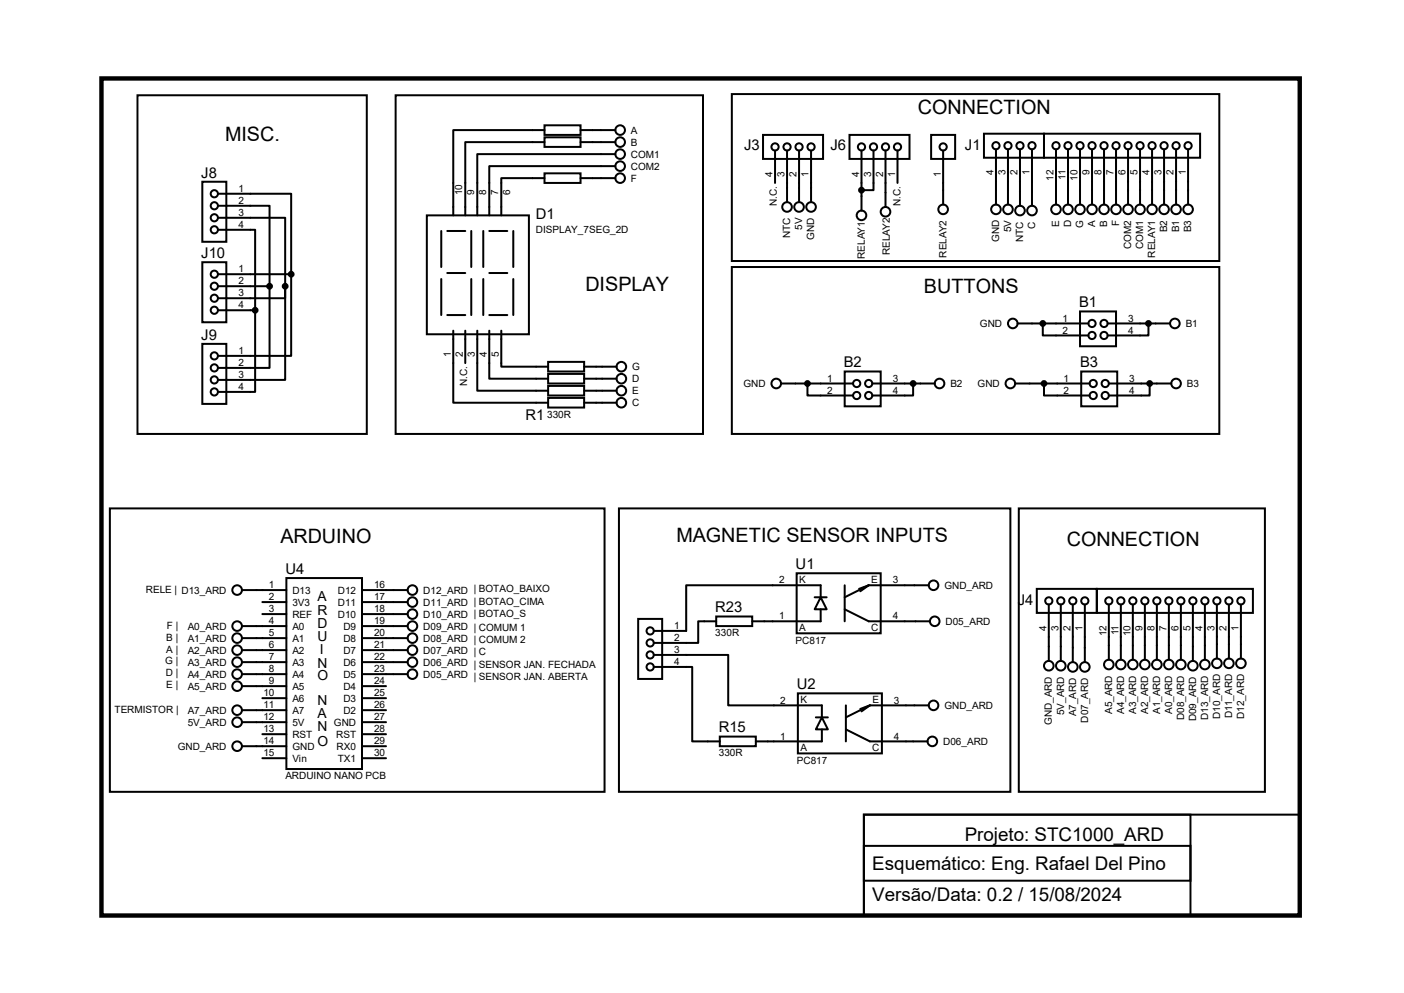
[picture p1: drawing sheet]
<svg xmlns="http://www.w3.org/2000/svg" width="297mm" height="210mm" viewBox="0 0 297 210" stroke-linecap="round" stroke-linejoin="round" font-family="sans-serif">
<g fill="none" stroke="#000" stroke-width=".42">
<path d="M154.8 19.9h103.1v35.3h-103.1zM29.1 20.2h48.5v71.6h-48.5zM42.8 38.4h5.1v12.7h-5.1zM83.7 20.2h65v71.6h-65zM115.2 26.5h7.6v2h-7.6zM115.2 29h7.6v2.1h-7.6zM115.2 36.7h7.6v2h-7.6zM115.2 27.5h-19.3v18.1M115.2 30.1h-16.8v15.5M115.2 37.7h-9.2v7.9M122.8 27.5h7.4M122.8 30.1h7.4"/>
<path d="M122.8 37.7h7.4M130.2 35.1h-26.7v10.5M130.2 32.6h-29.2v13M161.4 28.5h12.7v5.1h-12.7zM164 31.8v6.9M166.5 31.8v11M169 31.8v11M171.6 31.8v11M179.7 28.5h12.7v5.1h-12.7zM182.2 31.8v12.7M184.8 31.8v8.4h-2.6M187.3 31.8v12"/>
<path d="M189.9 31.8v6.9M197 28.5h5.1v5.1h-5.1zM199.5 31.8v11.5M208.2 28.3h12.7v5.1h-12.7zM210.7 31.6v11.7M213.2 31.6v11.7M215.8 31.6v11.9M218.3 31.6v11.9M220.9 28.3h33v5.1h-33zM223.4 31.6v11.7M225.9 31.6v11.7M228.5 31.6v11.7"/>
<path d="M231 31.6v11.7M233.6 31.6v11.7M236.1 31.6v11.7M238.6 31.6v11.7M241.2 31.6v11.7M243.7 31.6v11.7M246.3 31.6v11.7M248.8 31.6v11.7M251.3 31.6v11.7M42.8 55.5h5.1v12.7h-5.1zM46.1 41h15.5v17M46.1 48.6h7.9v17"/>
<path d="M46.1 46.1h14.2v14.4M46.1 43.5h10.9v17M46.1 58h15.5M61.6 58v17.3h-15.5M90.3 45.6h21.6v25.1h-21.6zM93.3 48.9v7.6M93.3 59v7.6M94.6 48.9h3.8M94.6 57.7h3.8M99.7 48.9v7.6M99.7 59v7.6M102.2 48.9v7.6"/>
<path d="M102.2 59v7.6M103.5 48.9h3.8M103.5 57.7h3.8M108.6 48.9v7.6M108.6 59v7.6M154.8 56.5h103.1v35.3h-103.1zM42.8 72.7h5.1v12.7h-5.1zM46.1 65.6h7.9M46.1 60.5h10.9M54 65.6v17.3h-7.9M57 60.5v17.3h-10.9M60.3 60.5v2.6h-14.2"/>
<path d="M60.3 60.5v19.8h-14.2M94.6 66.6h3.8M95.9 69.9v15.3h20.1M98.4 69.9v6.9M101 69.9v12.7h15M103.5 69.9v10.2h12.5M103.5 66.6h3.8M106 69.9v7.7h10M116 79.1h7.6v2h-7.6zM116 76.5h7.6v2.1h-7.6zM123.6 77.6h6.8M178.7 78.6h7.6v7.3h-7.6z"/>
<path d="M215.3 68.4h15M220.6 68.4v2.6h9.7M228.5 65.9h7.6v7.3h-7.6zM228.7 78.6h7.6v7.3h-7.6zM234.3 68.4h13.2M243 68.4v2.6h-8.7M116 84.2h7.6v2h-7.6zM116 81.6h7.6v2.1h-7.6zM123.6 85.2h6.8M123.6 82.6h6.8M123.6 80.1h6.8M165.2 81.1h15.3"/>
<path d="M170.8 81.1v2.6h9.7M184.5 81.1h13.2M193.2 81.1v2.6h-8.7M214.8 81.1h15.7M220.9 81.1v2.6h9.6M234.6 81.1h13.2M243.2 81.1v2.6h-8.6M23.2 107.5h104.7v60h-104.7zM130.9 107.5h82.8v60h-82.8zM215.5 107.5h52.1v60h-52.1zM51.2 135h9.4M51.2 132.4h9.4"/>
<path d="M51.2 137.5h9.4M51.2 124.8h9.4M55.5 127.3h5.1M55.5 129.9h5.1M60.6 122.3h16v40.3h-16zM76.6 135h9.6M76.6 132.4h9.6M76.6 137.5h9.6M76.6 127.3h9.6M76.6 124.8h9.6M76.6 129.9h9.6M135 130.9h5.1v12.7h-5.1z"/>
<path d="M138.3 138.5h15.8v10.7h19.8v2.5M151.5 130.4h7.6v2h-7.6zM151.5 131.4h-3.8v4.6h-9.4M168.5 121.2h17.8v12.7h-17.8zM172.3 126.3h2.6M173.6 126.3l1.3 2.6h-2.6zM173.6 126.3v-2.5h-28.4v9.6h-6.9M173.6 128.9v2.5h-14.5M178.7 128.9l5.1 2.5h12.9M178.7 123.8v7.6M183.8 123.8h12.7M183.8 123.8l-5.1 2.5"/>
<path d="M183.8 123.8l-1.8 1.3M183.8 123.8l-2.1 .7M219.3 124.5h12.7v5.1h-12.7zM221.9 127.8v12M224.4 127.8v12M226.9 127.8v12.2M229.5 127.8v12.2M232 124.5h33v5.1h-33zM234.6 127.8v11.7M237.1 127.8v11.7M239.6 127.8v11.7M242.2 127.8v11.7"/>
<path d="M244.7 127.8v11.7M247.3 127.8v11.7M249.8 127.8v11.7M252.3 127.8v12M254.9 127.8v11.7M257.4 127.8v11.5M260 127.8v11.5M262.5 127.8v11.5M51.2 145.1h9.4M51.2 142.6h9.4M51.2 140h9.4M51.2 150.2h9.4"/>
<path d="M51.2 157.8h9.4M51.2 152.7h9.4M55.5 147.7h5.1M55.5 155.3h5.1M76.6 145.1h5.1M76.6 142.6h9.6M76.6 140h9.6M76.6 150.2h5.1M76.6 157.8h5.1M76.6 152.7h5.1M76.6 147.7h5.1M76.6 155.3h5.1"/>
<path d="M138.3 141.1h8.1v15.7h5.9M152.3 155.8h7.6v2h-7.6zM168.8 146.6h17.8v12.7h-17.8zM172.6 151.7h2.5M173.9 151.7l1.2 2.6h-2.5zM173.9 154.3v2.5h-14M178.9 154.3l5.1 2.5h12.2M178.9 149.2v7.6M184 149.2h12.5M184 149.2l-5.1 2.5M184 149.2l-1.8 1.3M184 149.2l-2 .7"/>
<path d="M55.5 160.4h5.1M76.6 160.4h5.1M182.8 172.3h69v21.3h-69zM182.8 178.9h69v7.4h-69zM182.8 172.3h92.2v21.3h-92.2z"/>
<circle cx="131.2" cy="30.1" r="1.02"/>
<circle cx="131.2" cy="37.7" r="1.02"/>
<circle cx="131.2" cy="35.1" r="1.02"/>
<circle cx="131.2" cy="32.6" r="1.02"/>
<circle cx="131.2" cy="27.5" r="1.02"/>
<circle cx="164" cy="31.1" r=".76"/>
<circle cx="166.5" cy="31.1" r=".76"/>
<circle cx="169" cy="31.1" r=".76"/>
<circle cx="171.6" cy="31.1" r=".76"/>
<circle cx="182.2" cy="31.1" r=".76"/>
<circle cx="184.8" cy="31.1" r=".76"/>
<circle cx="187.3" cy="31.1" r=".76"/>
<circle cx="189.9" cy="31.1" r=".76"/>
<circle cx="199.5" cy="31.1" r=".76"/>
<circle cx="210.7" cy="30.8" r=".76"/>
<circle cx="213.2" cy="30.8" r=".76"/>
<circle cx="215.8" cy="30.8" r=".76"/>
<circle cx="218.3" cy="30.8" r=".76"/>
<circle cx="223.4" cy="30.8" r=".76"/>
<circle cx="225.9" cy="30.8" r=".76"/>
<circle cx="228.5" cy="30.8" r=".76"/>
<circle cx="231" cy="30.8" r=".76"/>
<circle cx="233.6" cy="30.8" r=".76"/>
<circle cx="236.1" cy="30.8" r=".76"/>
<circle cx="238.6" cy="30.8" r=".76"/>
<circle cx="241.2" cy="30.8" r=".76"/>
<circle cx="243.7" cy="30.8" r=".76"/>
<circle cx="246.3" cy="30.8" r=".76"/>
<circle cx="248.8" cy="30.8" r=".76"/>
<circle cx="251.3" cy="30.8" r=".76"/>
<circle cx="45.3" cy="41" r=".76"/>
<circle cx="45.3" cy="58" r=".76"/>
<circle cx="45.3" cy="46.1" r=".76"/>
<circle cx="45.3" cy="43.5" r=".76"/>
<circle cx="45.3" cy="48.6" r=".76"/>
<circle cx="166.5" cy="43.8" r="1.02"/>
<circle cx="169" cy="43.8" r="1.02"/>
<circle cx="171.6" cy="43.8" r="1.02"/>
<circle cx="182.2" cy="45.6" r="1.02"/>
<circle cx="187.3" cy="44.8" r="1.02"/>
<circle cx="199.5" cy="44.3" r="1.02"/>
<circle cx="210.7" cy="44.3" r="1.02"/>
<circle cx="213.2" cy="44.3" r="1.02"/>
<circle cx="215.8" cy="44.5" r="1.02"/>
<circle cx="218.3" cy="44.5" r="1.02"/>
<circle cx="223.4" cy="44.3" r="1.02"/>
<circle cx="225.9" cy="44.3" r="1.02"/>
<circle cx="228.5" cy="44.3" r="1.02"/>
<circle cx="231" cy="44.3" r="1.02"/>
<circle cx="233.6" cy="44.3" r="1.02"/>
<circle cx="236.1" cy="44.3" r="1.02"/>
<circle cx="238.6" cy="44.3" r="1.02"/>
<circle cx="241.2" cy="44.3" r="1.02"/>
<circle cx="243.7" cy="44.3" r="1.02"/>
<circle cx="246.3" cy="44.3" r="1.02"/>
<circle cx="248.8" cy="44.3" r="1.02"/>
<circle cx="251.3" cy="44.3" r="1.02"/>
<circle cx="45.3" cy="60.5" r=".76"/>
<circle cx="45.3" cy="77.8" r=".76"/>
<circle cx="45.3" cy="63.1" r=".76"/>
<circle cx="45.3" cy="65.6" r=".76"/>
<circle cx="45.3" cy="75.3" r=".76"/>
<circle cx="131.4" cy="77.6" r="1.02"/>
<circle cx="214.2" cy="68.4" r="1.02"/>
<circle cx="231" cy="68.4" r=".76"/>
<circle cx="231" cy="71" r=".76"/>
<circle cx="233.6" cy="71" r=".76"/>
<circle cx="233.6" cy="68.4" r=".76"/>
<circle cx="248.5" cy="68.4" r="1.02"/>
<circle cx="45.3" cy="82.9" r=".76"/>
<circle cx="45.3" cy="80.3" r=".76"/>
<circle cx="131.4" cy="85.2" r="1.02"/>
<circle cx="131.4" cy="80.1" r="1.02"/>
<circle cx="131.4" cy="82.6" r="1.02"/>
<circle cx="164.2" cy="81.1" r="1.02"/>
<circle cx="181.2" cy="81.1" r=".76"/>
<circle cx="181.2" cy="83.7" r=".76"/>
<circle cx="183.8" cy="81.1" r=".76"/>
<circle cx="183.8" cy="83.7" r=".76"/>
<circle cx="198.8" cy="81.1" r="1.02"/>
<circle cx="213.7" cy="81.1" r="1.02"/>
<circle cx="231.3" cy="83.7" r=".76"/>
<circle cx="231.3" cy="81.1" r=".76"/>
<circle cx="233.8" cy="81.1" r=".76"/>
<circle cx="233.8" cy="83.7" r=".76"/>
<circle cx="248.8" cy="81.1" r="1.02"/>
<circle cx="50.2" cy="135" r="1.02"/>
<circle cx="50.2" cy="132.4" r="1.02"/>
<circle cx="50.2" cy="124.8" r="1.02"/>
<circle cx="50.2" cy="137.5" r="1.02"/>
<circle cx="87.2" cy="127.3" r="1.02"/>
<circle cx="87.2" cy="124.8" r="1.02"/>
<circle cx="87.2" cy="129.9" r="1.02"/>
<circle cx="87.2" cy="135" r="1.02"/>
<circle cx="87.2" cy="132.4" r="1.02"/>
<circle cx="87.2" cy="137.5" r="1.02"/>
<circle cx="137.5" cy="133.4" r=".76"/>
<circle cx="137.5" cy="138.5" r=".76"/>
<circle cx="137.5" cy="136" r=".76"/>
<circle cx="197.5" cy="123.8" r="1.02"/>
<circle cx="197.7" cy="131.4" r="1.02"/>
<circle cx="221.9" cy="127.1" r=".76"/>
<circle cx="224.4" cy="127.1" r=".76"/>
<circle cx="226.9" cy="127.1" r=".76"/>
<circle cx="229.5" cy="127.1" r=".76"/>
<circle cx="234.6" cy="127.1" r=".76"/>
<circle cx="237.1" cy="127.1" r=".76"/>
<circle cx="239.6" cy="127.1" r=".76"/>
<circle cx="242.2" cy="127.1" r=".76"/>
<circle cx="244.7" cy="127.1" r=".76"/>
<circle cx="247.3" cy="127.1" r=".76"/>
<circle cx="249.8" cy="127.1" r=".76"/>
<circle cx="252.3" cy="127.1" r=".76"/>
<circle cx="254.9" cy="127.1" r=".76"/>
<circle cx="257.4" cy="127.1" r=".76"/>
<circle cx="260" cy="127.1" r=".76"/>
<circle cx="262.5" cy="127.1" r=".76"/>
<circle cx="50.2" cy="140" r="1.02"/>
<circle cx="50.2" cy="150.2" r="1.02"/>
<circle cx="50.2" cy="142.6" r="1.02"/>
<circle cx="50.2" cy="157.8" r="1.02"/>
<circle cx="50.2" cy="145.1" r="1.02"/>
<circle cx="50.2" cy="152.7" r="1.02"/>
<circle cx="87.2" cy="140" r="1.02"/>
<circle cx="87.2" cy="142.6" r="1.02"/>
<circle cx="137.5" cy="141.1" r=".76"/>
<circle cx="197.2" cy="156.8" r="1.02"/>
<circle cx="197.5" cy="149.2" r="1.02"/>
<circle cx="221.9" cy="140.8" r="1.02"/>
<circle cx="224.4" cy="140.8" r="1.02"/>
<circle cx="226.9" cy="141.1" r="1.02"/>
<circle cx="229.5" cy="141.1" r="1.02"/>
<circle cx="234.6" cy="140.5" r="1.02"/>
<circle cx="237.1" cy="140.5" r="1.02"/>
<circle cx="239.6" cy="140.5" r="1.02"/>
<circle cx="242.2" cy="140.5" r="1.02"/>
<circle cx="244.7" cy="140.5" r="1.02"/>
<circle cx="247.3" cy="140.5" r="1.02"/>
<circle cx="249.8" cy="140.5" r="1.02"/>
<circle cx="252.3" cy="140.8" r="1.02"/>
<circle cx="254.9" cy="140.5" r="1.02"/>
<circle cx="257.4" cy="140.3" r="1.02"/>
<circle cx="260" cy="140.3" r="1.02"/>
<circle cx="262.5" cy="140.3" r="1.02"/>
</g>
<g fill="#000" stroke="#000" stroke-width=".42">
<circle cx="61.6" cy="58" r=".51"/>
<circle cx="182.2" cy="40.2" r=".51"/>
<circle cx="54" cy="65.6" r=".51"/>
<circle cx="57" cy="60.5" r=".51"/>
<circle cx="60.3" cy="60.5" r=".51"/>
<circle cx="220.6" cy="68.4" r=".51"/>
<circle cx="243" cy="68.4" r=".51"/>
<circle cx="170.8" cy="81.1" r=".51"/>
<circle cx="193.2" cy="81.1" r=".51"/>
<circle cx="220.9" cy="81.1" r=".51"/>
<circle cx="243.2" cy="81.1" r=".51"/>
</g>
<path d="M21.5 16.6h253.5v177h-253.5z" fill="none" stroke="#000" stroke-width=".93"/>
<g font-size="4.2">
<text x="47.6" y="29.8">MISC.</text>
<text x="194.2" y="24.2">CONNECTION</text>
<text x="123.8" y="61.6">DISPLAY</text>
<text x="195.5" y="62.1">BUTTONS</text>
<text x="59.3" y="114.9">ARDUINO</text>
<text x="143.1" y="114.6">MAGNETIC SENSOR INPUTS</text>
<text x="225.7" y="115.4">CONNECTION</text>
</g>
<g font-size="4">
<text x="204.1" y="177.9">Projeto: STC1000_ARD</text>
<text x="184.5" y="184">Esquemático: Eng. Rafael Del Pino</text>
<text x="184.5" y="190.6">Versão/Data: 0.2 / 15/08/2024</text>
</g>
<g font-size="3.1">
<text x="157.4" y="31.7">J3</text>
<text x="175.7" y="31.7">J6</text>
<text x="204.1" y="31.7">J1</text>
<text x="42.6" y="37.5">J8</text>
<text x="113.4" y="46.4">D1</text>
<text x="42.6" y="54.6">J10</text>
<text x="228.3" y="65">B1</text>
<text x="42.6" y="71.8">J9</text>
<text x="178.5" y="77.7">B2</text>
<text x="228.5" y="77.7">B3</text>
<text x="111.2" y="88.9">R1</text>
<text x="60.4" y="121.4">U4</text>
<text x="168.3" y="120.4">U1</text>
<text x="151.3" y="129.5">R23</text>
<text x="215.3" y="127.9">J4</text>
<text x="168.6" y="145.8">U2</text>
<text x="152.1" y="154.9">R15</text>
</g>
<g font-size="2.9">
<text x="67.2" y="127.2">A</text>
<text x="67.2" y="130">R</text>
<text x="67.2" y="132.8">D</text>
<text x="67.2" y="135.6">U</text>
<text x="67.2" y="141.2">N</text>
<text x="67.2" y="143.7">O</text>
<text x="67.7" y="138.4">I</text>
<text x="67.2" y="149.1">N</text>
<text x="67.2" y="154.6">N</text>
<text x="67.2" y="151.8">A</text>
<text x="67.2" y="157.7">O</text>
</g>
<g font-size="2.1">
<text x="133.5" y="28.3">A</text>
<text x="133.5" y="35.9">COM2</text>
<text x="133.5" y="33.4">COM1</text>
<text x="133.5" y="30.8">B</text>
<text x="50.4" y="40.6">1</text>
<text x="97.8" y="41.2" transform="rotate(-90 97.8 41.2)">10</text>
<text x="100.3" y="41.2" transform="rotate(-90 100.3 41.2)">9</text>
<text x="102.9" y="41.2" transform="rotate(-90 102.9 41.2)">8</text>
<text x="105.4" y="41.2" transform="rotate(-90 105.4 41.2)">7</text>
<text x="107.9" y="41.2" transform="rotate(-90 107.9 41.2)">6</text>
<text x="133.5" y="38.4">F</text>
<text x="163.4" y="37.3" transform="rotate(-90 163.4 37.3)">4</text>
<text x="166" y="37.3" transform="rotate(-90 166 37.3)">3</text>
<text x="168.5" y="37.3" transform="rotate(-90 168.5 37.3)">2</text>
<text x="171.1" y="37.3" transform="rotate(-90 171.1 37.3)">1</text>
<text x="181.7" y="37.3" transform="rotate(-90 181.7 37.3)">4</text>
<text x="184.3" y="37.3" transform="rotate(-90 184.3 37.3)">3</text>
<text x="186.8" y="37.3" transform="rotate(-90 186.8 37.3)">2</text>
<text x="189.4" y="37.3" transform="rotate(-90 189.4 37.3)">1</text>
<text x="199" y="37.3" transform="rotate(-90 199 37.3)">1</text>
<text x="210.2" y="37.1" transform="rotate(-90 210.2 37.1)">4</text>
<text x="212.7" y="37.1" transform="rotate(-90 212.7 37.1)">3</text>
<text x="215.3" y="37.1" transform="rotate(-90 215.3 37.1)">2</text>
<text x="217.8" y="37.1" transform="rotate(-90 217.8 37.1)">1</text>
<text x="222.9" y="38.2" transform="rotate(-90 222.9 38.2)">12</text>
<text x="225.4" y="38.1" transform="rotate(-90 225.4 38.1)">11</text>
<text x="228" y="38.2" transform="rotate(-90 228 38.2)">10</text>
<text x="230.5" y="37.1" transform="rotate(-90 230.5 37.1)">9</text>
<text x="233" y="37.1" transform="rotate(-90 233 37.1)">8</text>
<text x="235.6" y="37.1" transform="rotate(-90 235.6 37.1)">7</text>
<text x="238.1" y="37.1" transform="rotate(-90 238.1 37.1)">6</text>
<text x="240.7" y="37.1" transform="rotate(-90 240.7 37.1)">5</text>
<text x="243.2" y="37.1" transform="rotate(-90 243.2 37.1)">4</text>
<text x="245.7" y="37.1" transform="rotate(-90 245.7 37.1)">3</text>
<text x="248.3" y="37.1" transform="rotate(-90 248.3 37.1)">2</text>
<text x="250.8" y="37.1" transform="rotate(-90 250.8 37.1)">1</text>
<text x="50.4" y="43.1">2</text>
<text x="50.4" y="45.7">3</text>
<text x="164.3" y="43.5" transform="rotate(-90 164.3 43.5)">N.C.</text>
<text x="190.5" y="43.5" transform="rotate(-90 190.5 43.5)">N.C.</text>
<text x="224.1" y="48" transform="rotate(-90 224.1 48)">E</text>
<text x="231.7" y="48" transform="rotate(-90 231.7 48)">A</text>
<text x="234.2" y="48" transform="rotate(-90 234.2 48)">B</text>
<text x="236.8" y="47.8" transform="rotate(-90 236.8 47.8)">F</text>
<text x="50.4" y="48.2">4</text>
<text x="113.4" y="49.3">DISPLAY_7SEG_2D</text>
<text x="167.2" y="50.4" transform="rotate(-90 167.2 50.4)">NTC</text>
<text x="169.7" y="48.6" transform="rotate(-90 169.7 48.6)">5V</text>
<text x="172.3" y="50.7" transform="rotate(-90 172.3 50.7)">GND</text>
<text x="188.3" y="54" transform="rotate(-90 188.3 54)">RELAY2</text>
<text x="211.4" y="51.2" transform="rotate(-90 211.4 51.2)">GND</text>
<text x="213.9" y="49.1" transform="rotate(-90 213.9 49.1)">5V</text>
<text x="216.4" y="51.1" transform="rotate(-90 216.4 51.1)">NTC</text>
<text x="219" y="48.3" transform="rotate(-90 219 48.3)">C</text>
<text x="226.6" y="48.1" transform="rotate(-90 226.6 48.1)">D</text>
<text x="229.1" y="48.2" transform="rotate(-90 229.1 48.2)">G</text>
<text x="239.3" y="52.6" transform="rotate(-90 239.3 52.6)">COM2</text>
<text x="241.8" y="52.6" transform="rotate(-90 241.8 52.6)">COM1</text>
<text x="246.9" y="49.1" transform="rotate(-90 246.9 49.1)">B2</text>
<text x="249.5" y="49.1" transform="rotate(-90 249.5 49.1)">B1</text>
<text x="252" y="49.1" transform="rotate(-90 252 49.1)">B3</text>
<text x="50.4" y="57.6">1</text>
<text x="182.9" y="54.7" transform="rotate(-90 182.9 54.7)">RELAY1</text>
<text x="200.2" y="54.5" transform="rotate(-90 200.2 54.5)">RELAY2</text>
<text x="244.4" y="54.5" transform="rotate(-90 244.4 54.5)">RELAY1</text>
<text x="50.4" y="60.2">2</text>
<text x="50.4" y="62.7">3</text>
<text x="50.4" y="65.2">4</text>
<text x="207.3" y="69.2">GND</text>
<text x="224.7" y="68">1</text>
<text x="224.7" y="70.6">2</text>
<text x="238.6" y="68">3</text>
<text x="238.6" y="70.6">4</text>
<text x="250.8" y="69.2">B1</text>
<text x="50.4" y="74.9">1</text>
<text x="50.4" y="77.4">2</text>
<text x="95.4" y="75.4" transform="rotate(-90 95.4 75.4)">1</text>
<text x="97.9" y="75.4" transform="rotate(-90 97.9 75.4)">2</text>
<text x="100.5" y="75.4" transform="rotate(-90 100.5 75.4)">3</text>
<text x="103" y="75.4" transform="rotate(-90 103 75.4)">4</text>
<text x="105.5" y="75.4" transform="rotate(-90 105.5 75.4)">5</text>
<text x="50.4" y="80">3</text>
<text x="50.4" y="82.5">4</text>
<text x="98.8" y="81.6" transform="rotate(-90 98.8 81.6)">N.C.</text>
<text x="133.7" y="83.4">E</text>
<text x="133.7" y="80.9">D</text>
<text x="133.7" y="78.3">G</text>
<text x="157.3" y="81.9">GND</text>
<text x="175" y="80.7">1</text>
<text x="175" y="83.3">2</text>
<text x="188.8" y="80.7">3</text>
<text x="188.8" y="83.3">4</text>
<text x="201" y="81.9">B2</text>
<text x="206.8" y="81.9">GND</text>
<text x="225" y="80.7">1</text>
<text x="225" y="83.3">2</text>
<text x="238.9" y="80.7">3</text>
<text x="238.9" y="83.3">4</text>
<text x="251.1" y="81.9">B3</text>
<text x="115.7" y="88.3">330R</text>
<text x="133.7" y="85.9">C</text>
<text x="30.9" y="125.5">RELE | D13_ARD</text>
<text x="56.9" y="124.4">1</text>
<text x="61.8" y="125.6">D13</text>
<text x="71.5" y="125.6">D12</text>
<text x="79.1" y="124.4">16</text>
<text x="89.5" y="125.6">D12_ARD | BOTAO_BAIXO</text>
<text x="164.8" y="123.4">2</text>
<text x="169.1" y="123.3">K</text>
<text x="184.3" y="123.3">E</text>
<text x="188.8" y="123.4">3</text>
<text x="199.8" y="124.5">GND_ARD</text>
<text x="56.9" y="127">2</text>
<text x="56.9" y="129.5">3</text>
<text x="61.8" y="128.1">3V3</text>
<text x="61.8" y="130.6">REF</text>
<text x="71.5" y="128.1">D11</text>
<text x="71.5" y="130.6">D10</text>
<text x="79.1" y="127">17</text>
<text x="79.1" y="129.5">18</text>
<text x="89.5" y="128.1">D11_ARD | BOTAO_CIMA</text>
<text x="89.5" y="130.6">D10_ARD | BOTAO_S</text>
<text x="164.8" y="131">1</text>
<text x="188.8" y="131">4</text>
<text x="35.2" y="135.6">B |</text>
<text x="35.3" y="133.1">F |</text>
<text x="39.7" y="135.7">A1_ARD</text>
<text x="39.7" y="133.2">A0_ARD</text>
<text x="56.9" y="132">4</text>
<text x="56.9" y="134.6">5</text>
<text x="56.9" y="137.1">6</text>
<text x="61.8" y="133.2">A0</text>
<text x="61.8" y="135.7">A1</text>
<text x="72.6" y="133.2">D9</text>
<text x="72.6" y="135.7">D8</text>
<text x="79.1" y="132">19</text>
<text x="79.1" y="134.6">20</text>
<text x="79.1" y="137.1">21</text>
<text x="89.5" y="135.7">D08_ARD | COMUM 2</text>
<text x="89.5" y="133.2">D09_ARD | COMUM 1</text>
<text x="142.6" y="133.1">1</text>
<text x="142.6" y="135.6">2</text>
<text x="151.3" y="134.6">330R</text>
<text x="168.3" y="136.1">PC817</text>
<text x="169.1" y="133.4">A</text>
<text x="184.3" y="133.4">C</text>
<text x="200" y="132.2">D05_ARD</text>
<text x="221.4" y="133.3" transform="rotate(-90 221.4 133.3)">4</text>
<text x="223.9" y="133.3" transform="rotate(-90 223.9 133.3)">3</text>
<text x="226.4" y="133.3" transform="rotate(-90 226.4 133.3)">2</text>
<text x="229" y="133.3" transform="rotate(-90 229 133.3)">1</text>
<text x="234.1" y="134.5" transform="rotate(-90 234.1 134.5)">12</text>
<text x="236.6" y="134.4" transform="rotate(-90 236.6 134.4)">11</text>
<text x="239.1" y="134.5" transform="rotate(-90 239.1 134.5)">10</text>
<text x="241.7" y="133.3" transform="rotate(-90 241.7 133.3)">9</text>
<text x="244.2" y="133.3" transform="rotate(-90 244.2 133.3)">8</text>
<text x="246.8" y="133.3" transform="rotate(-90 246.8 133.3)">7</text>
<text x="249.3" y="133.3" transform="rotate(-90 249.3 133.3)">6</text>
<text x="251.8" y="133.3" transform="rotate(-90 251.8 133.3)">5</text>
<text x="254.4" y="133.3" transform="rotate(-90 254.4 133.3)">4</text>
<text x="256.9" y="133.3" transform="rotate(-90 256.9 133.3)">3</text>
<text x="259.5" y="133.3" transform="rotate(-90 259.5 133.3)">2</text>
<text x="262" y="133.3" transform="rotate(-90 262 133.3)">1</text>
<text x="35" y="140.5">G |</text>
<text x="35.1" y="143">D |</text>
<text x="35.2" y="138.2">A |</text>
<text x="39.7" y="143.3">A4_ARD</text>
<text x="39.7" y="138.3">A2_ARD</text>
<text x="39.7" y="140.8">A3_ARD</text>
<text x="56.9" y="139.7">7</text>
<text x="56.9" y="142.2">8</text>
<text x="61.8" y="138.3">A2</text>
<text x="61.8" y="140.8">A3</text>
<text x="61.8" y="143.3">A4</text>
<text x="72.6" y="140.8">D6</text>
<text x="72.6" y="143.3">D5</text>
<text x="72.6" y="138.3">D7</text>
<text x="79.1" y="139.7">22</text>
<text x="79.1" y="142.2">23</text>
<text x="89.5" y="138.3">D07_ARD | C</text>
<text x="89.5" y="140.8">D06_ARD | SENSOR JAN. FECHADA</text>
<text x="89.5" y="143.3">D05_ARD | SENSOR JAN. ABERTA</text>
<text x="142.6" y="138.1">3</text>
<text x="142.6" y="140.7">4</text>
<text x="35.2" y="145.5">E |</text>
<text x="39.7" y="145.9">A5_ARD</text>
<text x="55.7" y="147.3">10</text>
<text x="55.7" y="149.8">11</text>
<text x="56.9" y="144.7">9</text>
<text x="61.8" y="145.9">A5</text>
<text x="61.8" y="148.4">A6</text>
<text x="72.6" y="145.9">D4</text>
<text x="72.6" y="148.4">D3</text>
<text x="79.1" y="144.7">24</text>
<text x="79.1" y="147.3">25</text>
<text x="79.1" y="149.8">26</text>
<text x="165.1" y="148.8">2</text>
<text x="169.3" y="148.7">K</text>
<text x="184.6" y="148.7">E</text>
<text x="189.1" y="148.8">3</text>
<text x="199.8" y="149.9">GND_ARD</text>
<text x="24.2" y="150.9">TERMISTOR |</text>
<text x="39.7" y="151">A7_ARD</text>
<text x="39.7" y="153.5">5V_ARD</text>
<text x="55.7" y="152.4">12</text>
<text x="55.7" y="154.9">13</text>
<text x="61.8" y="151">A7</text>
<text x="61.8" y="153.5">5V</text>
<text x="70.7" y="153.5">GND</text>
<text x="72.6" y="151">D2</text>
<text x="79.1" y="152.4">27</text>
<text x="79.1" y="154.9">28</text>
<text x="222.5" y="153.4" transform="rotate(-90 222.5 153.4)">GND_ARD</text>
<text x="225.1" y="151.3" transform="rotate(-90 225.1 151.3)">5V_ARD</text>
<text x="227.6" y="151.5" transform="rotate(-90 227.6 151.5)">A7_ARD</text>
<text x="230.2" y="152.8" transform="rotate(-90 230.2 152.8)">D07_ARD</text>
<text x="235.2" y="151" transform="rotate(-90 235.2 151)">A5_ARD</text>
<text x="237.8" y="151" transform="rotate(-90 237.8 151)">A4_ARD</text>
<text x="240.3" y="151" transform="rotate(-90 240.3 151)">A3_ARD</text>
<text x="242.9" y="151" transform="rotate(-90 242.9 151)">A2_ARD</text>
<text x="245.4" y="151" transform="rotate(-90 245.4 151)">A1_ARD</text>
<text x="247.9" y="151" transform="rotate(-90 247.9 151)">A0_ARD</text>
<text x="250.5" y="152.3" transform="rotate(-90 250.5 152.3)">D08_ARD</text>
<text x="253" y="152.6" transform="rotate(-90 253 152.6)">D09_ARD</text>
<text x="255.6" y="152.3" transform="rotate(-90 255.6 152.3)">D13_ARD</text>
<text x="258.1" y="152.1" transform="rotate(-90 258.1 152.1)">D10_ARD</text>
<text x="260.6" y="151.9" transform="rotate(-90 260.6 151.9)">D11_ARD</text>
<text x="263.2" y="152.1" transform="rotate(-90 263.2 152.1)">D12_ARD</text>
<text x="37.6" y="158.6">GND_ARD</text>
<text x="55.7" y="157.4">14</text>
<text x="55.7" y="160">15</text>
<text x="61.8" y="156">RST</text>
<text x="61.8" y="158.6">GND</text>
<text x="61.8" y="161.1">Vin</text>
<text x="71.1" y="156">RST</text>
<text x="71.2" y="158.6">RX0</text>
<text x="71.5" y="161.1">TX1</text>
<text x="79.1" y="157.4">29</text>
<text x="79.1" y="160">30</text>
<text x="152.1" y="160">330R</text>
<text x="165.1" y="156.4">1</text>
<text x="168.6" y="161.5">PC817</text>
<text x="169.3" y="158.8">A</text>
<text x="184.5" y="158.8">C</text>
<text x="189.1" y="156.4">4</text>
<text x="199.5" y="157.6">D06_ARD</text>
<text x="60.4" y="164.8">ARDUINO NANO PCB</text>
</g>
</svg>
